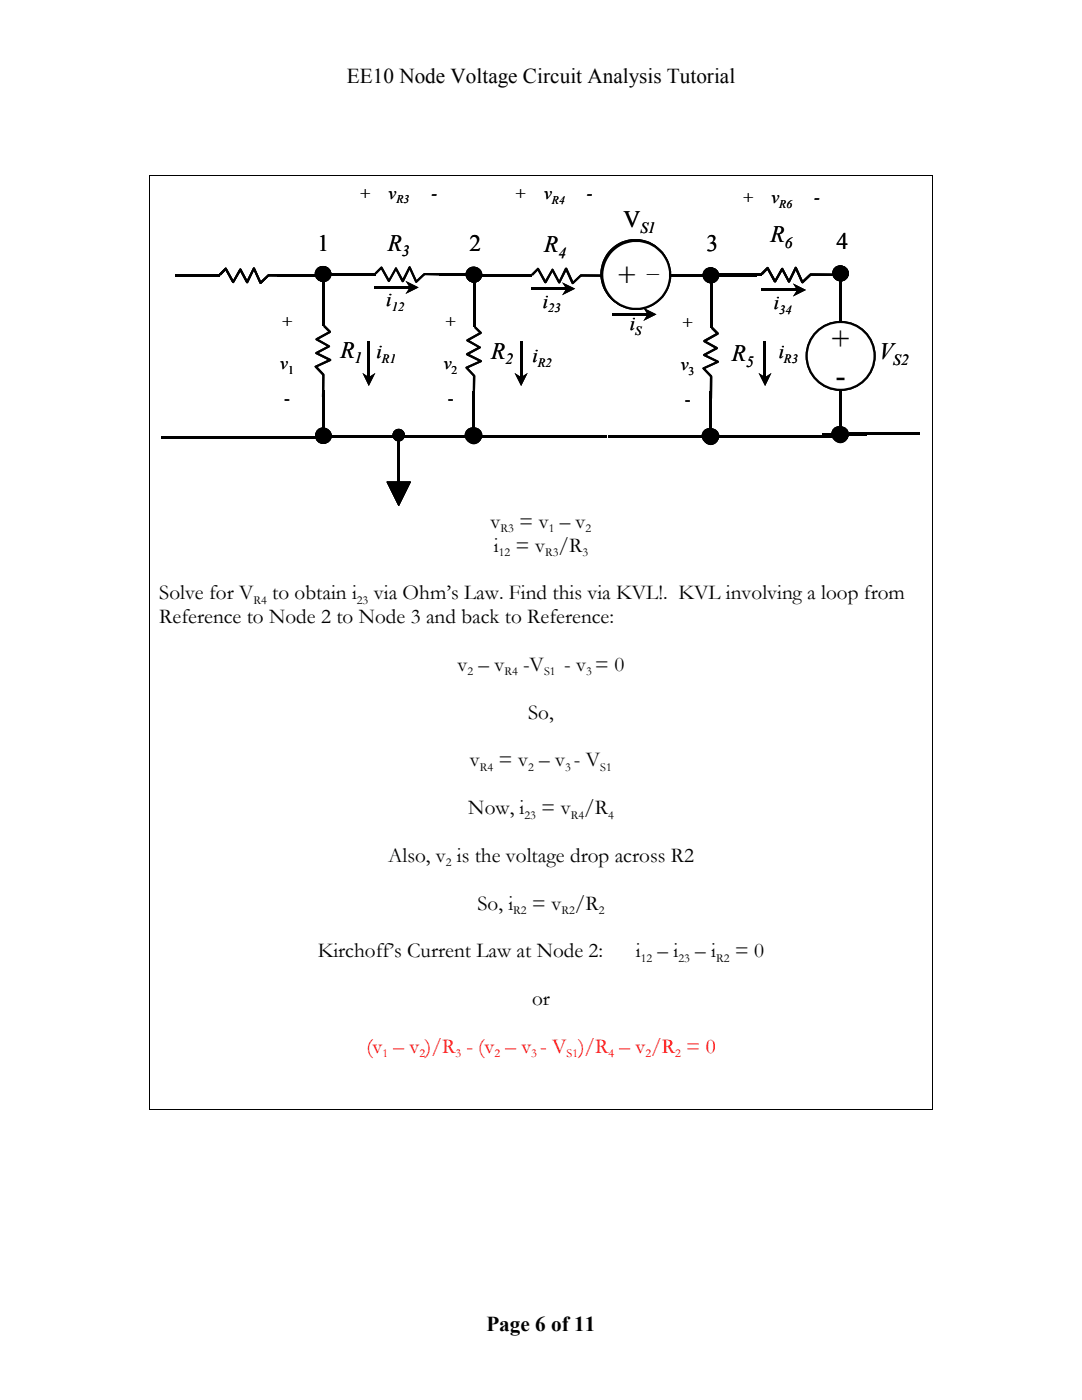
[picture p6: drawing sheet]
<svg xmlns="http://www.w3.org/2000/svg" width="216mm" height="279mm" viewBox="0 0 216 279" stroke-linecap="round" stroke-linejoin="round" font-family="sans-serif">
<path d="M35 54.9h8.9M64.5 56.1v8.8M66.1 54.7h8.8M87.7 54.8h8M134 55h8M143.2 54.8h8.8M94.5 78.1v8M79.6 87.2v9M95.4 87.1h9M121.4 87.1h25.7" fill="none" stroke="#000" stroke-width=".42"/>
<g fill="#000" stroke="#000" stroke-width=".44">
<circle cx="64.4" cy="54.7" r="1.37"/>
<circle cx="64.5" cy="54.6" r="1.35"/>
<circle cx="64.6" cy="54.7" r="1.35"/>
<circle cx="94.5" cy="54.8" r="1.35"/>
<circle cx="94.6" cy="54.9" r="1.35"/>
<circle cx="94.7" cy="54.8" r="1.37"/>
<circle cx="141.7" cy="54.9" r="1.35"/>
<circle cx="141.9" cy="55" r="1.35"/>
<circle cx="141.9" cy="54.9" r="1.37"/>
<circle cx="64.4" cy="86.9" r="1.35"/>
<circle cx="64.5" cy="87" r="1.37"/>
<circle cx="64.6" cy="87" r="1.37"/>
<circle cx="94.3" cy="86.9" r="1.37"/>
<circle cx="94.5" cy="87.1" r="1.35"/>
<circle cx="94.7" cy="86.9" r="1.37"/>
<circle cx="141.6" cy="87" r="1.37"/>
<circle cx="141.8" cy="87.2" r="1.35"/>
<circle cx="141.9" cy="87" r="1.37"/>
</g>
<g fill="#000">
<path d="M43.7 54.7l1.2-1.2 .2-.1 1.6 2.8-.2 .1-.1-.2h.3l-.3 .1 1.5-2.6 .2 .1 1.4 2.5-.2 .1-.1-.1h.3h-.4l1.4-2.7 .2-.2 1.5 3-.2 .2-.1-.2h.2h-.3l1.8-1.6h4.4v.5h-4.4v-.3l.1 .2-1.7 1.6-.2-.1-1.3-3 .2 .2-.2-.1 .2-.1h.2l-1.4 2.8-.2 .2-1.5-2.7h.3h-.3l.1-.1 .2 .1-1.6 2.6-.2-.1-1.5-2.7 .3 .1h-.2l.2-.2 .1 .2-1.2 1.2zM55.2 54.7h9v.5h-9zM74.6 57.1h7.2v.6h-7.2zM74.8 54.4l1.2-1.1h.3l1.5 2.7h-.2l-.2-.1h.3l-.3 .1 1.4-2.6 .2-.1 1.6 2.7-.2 .1-.2-.1h.3h-.3l1.3-2.7 .3-.2 1.4 3-.2 .1v-.2l.2 .1h-.3l1.7-1.6h4.5v.5l-4.5-.1v-.2l.2 .2-1.8 1.6-1.5-3.1 .4 .1-.1 .1-.2-.1 .1-.2 .2 .1-1.3 2.8-.2 .1-.2-.1-1.4-2.6 .3 .2-.3-.1 .2-.1 .2 .1-1.6 2.6-.2-.1-1.5-2.7 .3 .1h-.2l.1-.2 .2 .2-1.2 1.1zM94.2 54.8h9v.4h-9zM142.9 54.7h8v.5h-8zM151.8 54.5l1.2-1.2h.3l1.5 2.7-.1 .2-.2-.2h.3h-.3l1.6-2.6 .2 .2 1.3 2.5-.2 .1-.1-.2h.3l-.4 .1 1.4-2.8 .2-.1 1.5 3-.2 .1-.1-.2 .2 .1h-.3l1.8-1.6h4.4v.5l-4.4-.1v-.2l.2 .2-1.8 1.6-.2-.2-1.3-2.8h.3h-.3l.2-.2 .2 .2-1.4 2.7-.2 .1-1.5-2.6h.3h-.3l.2-.2 .2 .2-1.5 2.5-.1 .1-.3-.1-1.4-2.7 .3 .1-.3-.1 .2-.1 .1 .1-1.1 1.3zM64.5 65.2l.3-.3 1.2 1.2v.3l-2.7 1.5-.1-.2 .1-.1v.3v-.4l2.5 1.5 .1 .1-2.7 1.6-.1-.2 .2-.2v.3l-.1-.3 2.8 1.3 .1 .3-3 1.5-.1-.2 .2-.1-.1 .2 .1-.3 1.5 1.8v4.4h-.5l.1-4.4h.2l-.1 .1-1.6-1.7 3-1.6v.4l-.1-.1 .1-.2 .1 .1-.1 .3-2.9-1.6 .1-.2 2.6-1.4-.1 .3v-.2l.2 .1-.1 .2-2.6-1.4-.1-.2 2.9-1.7-.2 .3 .1-.2 .1 .1-.1 .2zM73.3 68.2h.6v7.1h-.6zM94.4 56.3h.4v8.8h-.4zM94.9 65.1l1.2 1.2v.3l-2.7 1.5-.2-.2 .2-.1v.3v-.4l2.5 1.5 .1 .1-2.7 1.6-.1-.2 .2-.1v.2l-.1-.3 2.9 1.6-.1 .2-2.9 1.3-.1-.2 .2-.1-.1 .2v-.3l1.6 1.8v4.4h-.5l.1-4.4h.2l-.1 .1-1.6-1.7 3-1.5-.1 .3v-.3l.2 .2-.1 .2-2.8-1.4-.1-.3 2.6-1.5v.4l-.1-.2 .1-.1 .1 .1-.1 .2-2.5-1.4-.1-.2 2.8-1.6-.1 .1 .1-.1 .1 .1-.1 .2-1.2-1.2zM103.7 68.2h.6v7.1h-.6z"/>
<path d="M141.7 56.5h.4v8.8h-.4zM142.2 65.2l1.2 1.2v.4l-2.8 1.5-.1-.2 .2-.2v.3l-.1-.3 2.6 1.4 .1 .2-.2 .2-2.5 1.3-.1-.2 .1-.1v.3v-.3l2.8 1.3 .1 .2-3 1.5-.2-.2 .3-.1-.1 .3v-.3l1.6 1.7v4.4h-.5l.1-4.4h.2l-.2 .2-1.6-1.8 .1-.1 3-1.4-.1 .3v-.2l.2 .1-.1 .2-2.8-1.4-.1-.2 2.6-1.5v.3v-.3l.2 .2-.2 .2-2.5-1.4-.1-.2 .1-.2 2.7-1.5-.1 .3 .1-.3 .1 .2-.1 .2-1.2-1.2zM152.3 68.2h.6v7.1h-.6zM32.1 87.2h8.9v.4h-8.9zM37.4 87.1h8.9v.5h-8.9zM46.3 87.1h9v.5h-9zM55.3 87.1h8.9v.5h-8.9zM64.2 87h9v.4h-9zM64.2 77.9h.5v8h-.5zM69.5 87h9v.4h-9zM78.5 87h8.9v.4h-8.9zM87.4 87h9v.4h-9z"/>
<path d="M141.6 78.2h.5v8h-.5zM143.5 86.8h9v.4h-9zM146.3 86.8h9v.4h-9zM148.8 86.8h8.9v.4h-8.9zM157.7 86.8h9v.4h-9z"/>
</g>
<g fill="#000" stroke="#000" stroke-width=".2">
<path d="M77.2 96.2h4.7l-2.3 4.7z"/>
<circle cx="79.5" cy="86.8" r="1.15"/>
</g>
<path d="M80.9 56l2.6 1.4-2.6 1.3 .9-1.3zM72.3 74.4l1.3 .9 1.3-.9-1.3 2.6zM102.7 74.4l1.3 .9 1.3-.9-1.3 2.6zM151.4 74.4l1.3 .9 1.2-.9-1.2 2.6z" fill="#000"/>
<g fill="#fff" stroke="#000" stroke-width=".44">
<circle cx="126.8" cy="54.7" r="6.8"/>
<circle cx="126.9" cy="54.9" r="6.8"/>
</g>
<path d="M122.1 62.4h7.2v.6h-7.2zM167.5 77.8h.5v8.1h-.5z" fill="#000"/>
<path d="M128.4 61.4l2.6 1.3-2.6 1.4 .8-1.4z" fill="#000"/>
<path d="M167.8 56v8.9M164 86.7h9M169.3 86.6h14.3" fill="none" stroke="#000" stroke-width=".42"/>
<g fill="#000" stroke="#000" stroke-width=".44">
<circle cx="167.6" cy="54.5" r="1.35"/>
<circle cx="167.8" cy="54.6" r="1.35"/>
<circle cx="167.8" cy="54.6" r="1.37"/>
<circle cx="167.5" cy="86.6" r="1.37"/>
<circle cx="167.7" cy="86.9" r="1.35"/>
<circle cx="167.8" cy="86.7" r="1.37"/>
</g>
<circle cx="167.7" cy="71" r="6.8" fill="#fff" stroke="#000" stroke-width=".44"/>
<g fill="#000">
<path d="M43.7 54.7l1.2-1.2 .2-.1 1.6 2.8-.2 .1-.1-.2h.3l-.3 .1 1.5-2.6 .2 .1 1.4 2.5-.2 .1-.1-.1h.3h-.4l1.4-2.7 .2-.2 1.5 3-.2 .2-.1-.2h.2h-.3l1.8-1.6h4.4v.5h-4.4v-.3l.1 .2-1.7 1.6-.2-.1-1.3-3 .2 .2-.2-.1 .2-.1h.2l-1.4 2.8-.2 .2-1.5-2.7h.3h-.3l.1-.1 .2 .1-1.6 2.6-.2-.1-1.5-2.7 .3 .1h-.2l.2-.2 .1 .2-1.2 1.2zM55.2 54.7h9v.5h-9zM74.6 57.1h7.2v.6h-7.2zM74.8 54.4l1.2-1.1h.3l1.5 2.7h-.2l-.2-.1h.3l-.3 .1 1.4-2.6 .2-.1 1.6 2.7-.2 .1-.2-.1h.3h-.3l1.3-2.7 .3-.2 1.4 3-.2 .1v-.2l.2 .1h-.3l1.7-1.6h4.5v.5l-4.5-.1v-.2l.2 .2-1.8 1.6-1.5-3.1 .4 .1-.1 .1-.2-.1 .1-.2 .2 .1-1.3 2.8-.2 .1-.2-.1-1.4-2.6 .3 .2-.3-.1 .2-.1 .2 .1-1.6 2.6-.2-.1-1.5-2.7 .3 .1h-.2l.1-.2 .2 .2-1.2 1.1zM94.2 54.8h9v.4h-9zM105.9 57.3h7.1v.6h-7.1zM106 54.7l1.2-1.2h.3l1.5 2.7-.2 .1-.1-.1h.3h-.4l1.5-2.5 .2-.1 1.5 2.7-.2 .1-.2-.2h.2l-.2 .1 1.3-2.8 .3-.1 .2 .1 1.3 2.9-.2 .1-.1-.2h.2h-.3l1.8-1.6 4.4 .1v.4h-4.4v-.2l.1 .2-1.7 1.5-.2-.1-1.4-2.9 .3 .1h-.2l.2-.2 .2 .1-1.6 2.9-.2-.1-1.4-2.6 .4 .1-.1 .1-.2-.1 .2-.2 .1 .1-1.4 2.6-.2 .1-.2-.1-1.4-2.7h.2h-.2l.1-.2 .2 .2-1.2 1.2zM142.9 54.7h8v.5h-8zM151.8 54.5l1.2-1.2h.3l1.5 2.7-.1 .2-.2-.2h.3h-.3l1.6-2.6 .2 .2 1.3 2.5-.2 .1-.1-.2h.3l-.4 .1 1.4-2.8 .2-.1 1.5 3-.2 .1-.1-.2 .2 .1h-.3l1.8-1.6h4.4v.5l-4.4-.1v-.2l.2 .2-1.8 1.6-.2-.2-1.3-2.8h.3h-.3l.2-.2 .2 .2-1.4 2.7-.2 .1-1.5-2.6h.3h-.3l.2-.2 .2 .2-1.5 2.5-.1 .1-.3-.1-1.4-2.7 .3 .1-.3-.1 .2-.1 .1 .1-1.1 1.3zM151.9 57.6h7.2v.6h-7.2zM64.5 65.2l.3-.3 1.2 1.2v.3l-2.7 1.5-.1-.2 .1-.1v.3v-.4l2.5 1.5 .1 .1-2.7 1.6-.1-.2 .2-.2v.3l-.1-.3 2.8 1.3 .1 .3-3 1.5-.1-.2 .2-.1-.1 .2 .1-.3 1.5 1.8v4.4h-.5l.1-4.4h.2l-.1 .1-1.6-1.7 3-1.6v.4l-.1-.1 .1-.2 .1 .1-.1 .3-2.9-1.6 .1-.2 2.6-1.4-.1 .3v-.2l.2 .1-.1 .2-2.6-1.4-.1-.2 2.9-1.7-.2 .3 .1-.2 .1 .1-.1 .2zM73.3 68.2h.6v7.1h-.6z"/>
<path d="M94.4 56.3h.4v8.8h-.4zM94.9 65.1l1.2 1.2v.3l-2.7 1.5-.2-.2 .2-.1v.3v-.4l2.5 1.5 .1 .1-2.7 1.6-.1-.2 .2-.1v.2l-.1-.3 2.9 1.6-.1 .2-2.9 1.3-.1-.2 .2-.1-.1 .2v-.3l1.6 1.8v4.4h-.5l.1-4.4h.2l-.1 .1-1.6-1.7 3-1.5-.1 .3v-.3l.2 .2-.1 .2-2.8-1.4-.1-.3 2.6-1.5v.4l-.1-.2 .1-.1 .1 .1-.1 .2-2.5-1.4-.1-.2 2.8-1.6-.1 .1 .1-.1 .1 .1-.1 .2-1.2-1.2zM103.7 68.2h.6v7.1h-.6zM141.7 56.5h.4v8.8h-.4zM142.2 65.2l1.2 1.2v.4l-2.8 1.5-.1-.2 .2-.2v.3l-.1-.3 2.6 1.4 .1 .2-.2 .2-2.5 1.3-.1-.2 .1-.1v.3v-.3l2.8 1.3 .1 .2-3 1.5-.2-.2 .3-.1-.1 .3v-.3l1.6 1.7v4.4h-.5l.1-4.4h.2l-.2 .2-1.6-1.8 .1-.1 3-1.4-.1 .3v-.2l.2 .1-.1 .2-2.8-1.4-.1-.2 2.6-1.5v.3v-.3l.2 .2-.2 .2-2.5-1.4-.1-.2 .1-.2 2.7-1.5-.1 .3 .1-.3 .1 .2-.1 .2-1.2-1.2zM152.3 68.2h.6v7.1h-.6zM32.1 87.2h8.9v.4h-8.9zM37.4 87.1h8.9v.5h-8.9zM46.3 87.1h9v.5h-9zM55.3 87.1h8.9v.5h-8.9zM64.2 87h9v.4h-9zM64.2 77.9h.5v8h-.5z"/>
<path d="M69.5 87h9v.4h-9zM78.5 87h8.9v.4h-8.9zM87.4 87h9v.4h-9zM103.6 86.9h9v.4h-9zM141.6 78.2h.5v8h-.5zM143.5 86.8h9v.4h-9zM146.3 86.8h9v.4h-9zM148.8 86.8h8.9v.4h-8.9zM157.7 86.8h9v.4h-9z"/>
</g>
<path d="M80.9 56l2.6 1.4-2.6 1.3 .9-1.3zM112.2 56.3l2.6 1.3-2.6 1.3 .8-1.3zM158.2 56.6l2.6 1.3-2.6 1.3 .9-1.3zM72.3 74.4l1.3 .9 1.3-.9-1.3 2.6zM102.7 74.4l1.3 .9 1.3-.9-1.3 2.6zM151.4 74.4l1.3 .9 1.2-.9-1.2 2.6z" fill="#000"/>
<path d="M35 54.9h8.9M64.5 56.1v8.8M66.1 54.7h8.8M87.7 54.8h8M97.3 55h8.8M134 55h8M143.2 54.8h8.8M94.5 78.1v8M79.6 87.2v9M95.4 87.1h9M112.1 87.1h8.9M121.4 87.1h25.7" fill="none" stroke="#000" stroke-width=".42"/>
<g fill="#000" stroke="#000" stroke-width=".44">
<circle cx="64.4" cy="54.7" r="1.37"/>
<circle cx="64.5" cy="54.6" r="1.35"/>
<circle cx="64.6" cy="54.7" r="1.35"/>
<circle cx="94.5" cy="54.8" r="1.35"/>
<circle cx="94.6" cy="54.9" r="1.35"/>
<circle cx="94.7" cy="54.8" r="1.37"/>
<circle cx="141.7" cy="54.9" r="1.35"/>
<circle cx="141.9" cy="55" r="1.35"/>
<circle cx="141.9" cy="54.9" r="1.37"/>
<circle cx="64.4" cy="86.9" r="1.35"/>
<circle cx="64.5" cy="87" r="1.37"/>
<circle cx="64.6" cy="87" r="1.37"/>
<circle cx="94.3" cy="86.9" r="1.37"/>
<circle cx="94.5" cy="87.1" r="1.35"/>
<circle cx="94.7" cy="86.9" r="1.37"/>
<circle cx="141.6" cy="87" r="1.37"/>
<circle cx="141.8" cy="87.2" r="1.35"/>
<circle cx="141.9" cy="87" r="1.37"/>
</g>
<g fill="#000" stroke="#000" stroke-width=".2">
<path d="M77.2 96.2h4.7l-2.3 4.7z"/>
<circle cx="79.5" cy="86.8" r="1.15"/>
</g>
<g fill="#fff" stroke="#000" stroke-width=".44">
<circle cx="126.8" cy="54.7" r="6.8"/>
<circle cx="126.9" cy="54.9" r="6.8"/>
</g>
<path d="M122.1 62.4h7.2v.6h-7.2zM167.5 77.8h.5v8.1h-.5z" fill="#000"/>
<path d="M128.4 61.4l2.6 1.3-2.6 1.4 .8-1.4z" fill="#000"/>
<path d="M167.8 56v8.9M164 86.7h9M169.3 86.6h14.3" fill="none" stroke="#000" stroke-width=".42"/>
<g fill="#000" stroke="#000" stroke-width=".44">
<circle cx="167.6" cy="54.5" r="1.35"/>
<circle cx="167.8" cy="54.6" r="1.35"/>
<circle cx="167.8" cy="54.6" r="1.37"/>
<circle cx="167.5" cy="86.6" r="1.37"/>
<circle cx="167.7" cy="86.9" r="1.35"/>
<circle cx="167.8" cy="86.7" r="1.37"/>
</g>
<circle cx="167.7" cy="71" r="6.8" fill="#fff" stroke="#000" stroke-width=".44"/>
<path d="M29.7 35h.2v.2h-.2zM186.1 35h.1v.2h-.1zM105.9 57.3h7.1v.6h-7.1zM106 54.7l1.2-1.2h.3l1.5 2.7-.2 .1-.1-.1h.3h-.4l1.5-2.5 .2-.1 1.5 2.7-.2 .1-.2-.2h.2l-.2 .1 1.3-2.8 .3-.1 .2 .1 1.3 2.9-.2 .1-.1-.2h.2h-.3l1.8-1.6 4.4 .1v.4h-4.4v-.2l.1 .2-1.7 1.5-.2-.1-1.4-2.9 .3 .1h-.2l.2-.2 .2 .1-1.6 2.9-.2-.1-1.4-2.6 .4 .1-.1 .1-.2-.1 .2-.2 .1 .1-1.4 2.6-.2 .1-.2-.1-1.4-2.7h.2h-.2l.1-.2 .2 .2-1.2 1.2zM151.9 57.6h7.2v.6h-7.2zM103.6 86.9h9v.4h-9zM29.7 221.3h.2v.2h-.2zM186.1 221.3h.1v.2h-.1z" fill="#000"/>
<path d="M112.2 56.3l2.6 1.3-2.6 1.3 .8-1.3zM158.2 56.6l2.6 1.3-2.6 1.3 .9-1.3z" fill="#000"/>
<path d="M97.3 55h8.8M112.1 87.1h8.9" fill="none" stroke="#000" stroke-width=".42"/>
<path d="M29.8 35.2v186.1M29.9 35.1h156.2M186.2 35.2v186.1M29.9 221.4h156.2" fill="none" stroke="#000" stroke-width=".2"/>
<g font-size="6.2">
<text x="123" y="53.1" transform="rotate(90 123 53.1)">+</text>
<text x="166" y="69.6">+</text>
<text x="166.7" y="77">-</text>
</g>
<g font-size="4.7">
<text x="124.4" y="45.3">V</text>
<text x="63.3" y="50">1</text>
<text x="77.4" y="50">R</text>
<text x="93.7" y="50">2</text>
<text x="108.6" y="50.2">R</text>
<text x="141" y="50.1">3</text>
<text x="153.8" y="48.4">R</text>
<text x="166.9" y="49.7">4</text>
<text x="67.9" y="71.4">R</text>
<text x="98" y="71.6">R</text>
<text x="175.4" y="71.7">V</text>
<text x="146" y="72.1">R</text>
</g>
<g font-size="4.2">
<text x="69.2" y="16.5">EE10 Node Voltage Circuit Analysis Tutorial</text>
<text x="97.9" y="105.3">v</text>
<text x="103.6" y="105.3">= v – v</text>
<text x="98.6" y="110.1">i</text>
<text x="102.9" y="110.1">= v /R</text>
<text x="31.8" y="119.6">Solve for V</text>
<text x="54.3" y="119.6">to obtain i</text>
<text x="74.6" y="119.6">via Ohm’s Law. Find this via KVL!. KVL involving a loop from</text>
<text x="31.8" y="124.4">Reference to Node 2 to Node 3 and back to Reference:</text>
<text x="91.3" y="133.9">v – v</text>
<text x="104.4" y="133.9">-V</text>
<text x="112.6" y="133.9">- v = 0</text>
<text x="105.4" y="143.4">So,</text>
<text x="93.8" y="153">v</text>
<text x="99.5" y="153">= v – v - V</text>
<text x="93.4" y="162.5">Now, i</text>
<text x="108" y="162.5">= v /R</text>
<text x="77.4" y="172">Also, v is the voltage drop across R2</text>
<text x="95.3" y="181.5">So, i</text>
<text x="106.1" y="181.5">= v /R</text>
<text x="63.4" y="191.1">Kirchoff’s Current Law at Node 2:</text>
<text x="126.9" y="191.1">i</text>
<text x="131.2" y="191.1">– i</text>
<text x="138.7" y="191.1">– i</text>
<text x="146.6" y="191.1">= 0</text>
<text x="106.2" y="200.6">or</text>
<text x="97.1" y="265.7">Page 6 of 11</text>
</g>
<text font-size="4.2" fill="#f00" x="73.1" y="210.1">(v – v )/R - (v – v - V )/R – v /R = 0</text>
<g font-size="3.9">
<text x="77.1" y="61.1">i</text>
<text x="108.3" y="61.4">i</text>
<text x="125.7" y="65.8">i</text>
<text x="154.4" y="61.6">i</text>
<text x="75.1" y="71.4">i</text>
<text x="155.4" y="71.4">i</text>
<text x="106.2" y="72.3">i</text>
</g>
<g font-size="3.5">
<text x="71.6" y="39.6">+</text>
<text x="77.5" y="39.6">v</text>
<text x="86.1" y="39.6">-</text>
<text x="102.7" y="39.8">+</text>
<text x="108.6" y="39.8">v</text>
<text x="117.1" y="39.8">-</text>
<text x="148.1" y="40.6">+</text>
<text x="153.9" y="40.6">v</text>
<text x="162.5" y="40.6">-</text>
<text x="56.1" y="65.2">+</text>
<text x="88.7" y="65.2">+</text>
<text x="136" y="65.4">+</text>
<text x="55.9" y="73.7">v</text>
<text x="88.5" y="73.7">v</text>
<text x="135.8" y="73.8">v</text>
<text x="56.7" y="80.6">-</text>
<text x="89.3" y="80.6">-</text>
<text x="136.6" y="80.8">-</text>
</g>
<g font-size="3.1">
<text x="127.8" y="46.4">S1</text>
<text x="80.2" y="51.1">3</text>
<text x="111.4" y="51.4">4</text>
<text x="156.6" y="49.6">6</text>
<text x="70.8" y="72.5">1</text>
<text x="100.9" y="72.7">2</text>
<text x="148.9" y="73.3">5</text>
<text x="178.2" y="72.9">S2</text>
</g>
<text font-size="2.7" x="129.6" y="54.5" transform="rotate(90 129.6 54.5)">|</text>
<g font-size="2.5">
<text x="78.2" y="62.1">12</text>
<text x="109.4" y="62.4">23</text>
<text x="155.5" y="62.6">34</text>
<text x="126.7" y="66.8">S</text>
<text x="76.2" y="72.4">R1</text>
<text x="107.3" y="73.2">R2</text>
<text x="156.4" y="72.4">R3</text>
<text x="99.9" y="106.2">R3</text>
<text x="109.5" y="106.2">1</text>
<text x="116.9" y="106.2">2</text>
<text x="99.5" y="111">12</text>
<text x="108.8" y="111">R3</text>
<text x="116.2" y="111">3</text>
<text x="50.6" y="120.5">R4</text>
<text x="71.2" y="120.5">23</text>
<text x="93.3" y="134.8">2</text>
<text x="100.6" y="134.8">R4</text>
<text x="108.6" y="134.8">S1</text>
<text x="116.9" y="134.8">3</text>
<text x="95.8" y="153.8">R4</text>
<text x="105.4" y="153.8">2</text>
<text x="112.7" y="153.8">3</text>
<text x="119.8" y="153.8">S1</text>
<text x="104.7" y="163.4">23</text>
<text x="113.9" y="163.4">R4</text>
<text x="121.3" y="163.4">4</text>
<text x="89" y="172.9">2</text>
<text x="102.4" y="182.4">R2</text>
<text x="112" y="182.4">R2</text>
<text x="119.5" y="182.4">2</text>
<text x="127.9" y="191.9">12</text>
<text x="135.4" y="191.9">23</text>
<text x="142.9" y="191.9">R2</text>
</g>
<g font-size="2.5" fill="#f00">
<text x="76.3" y="211">1</text>
<text x="83.7" y="211">2</text>
<text x="90.9" y="211">3</text>
<text x="98.7" y="211">2</text>
<text x="106" y="211">3</text>
<text x="113" y="211">S1</text>
<text x="121.4" y="211">4</text>
<text x="128.8" y="211">2</text>
<text x="134.7" y="211">2</text>
</g>
<g font-size="2.3">
<text x="79.1" y="40.6">R3</text>
<text x="110.1" y="40.7">R4</text>
<text x="155.5" y="41.6">R6</text>
<text x="57.5" y="74.6">1</text>
<text x="90.1" y="74.6">2</text>
<text x="137.4" y="74.8">3</text>
</g>
</svg>
